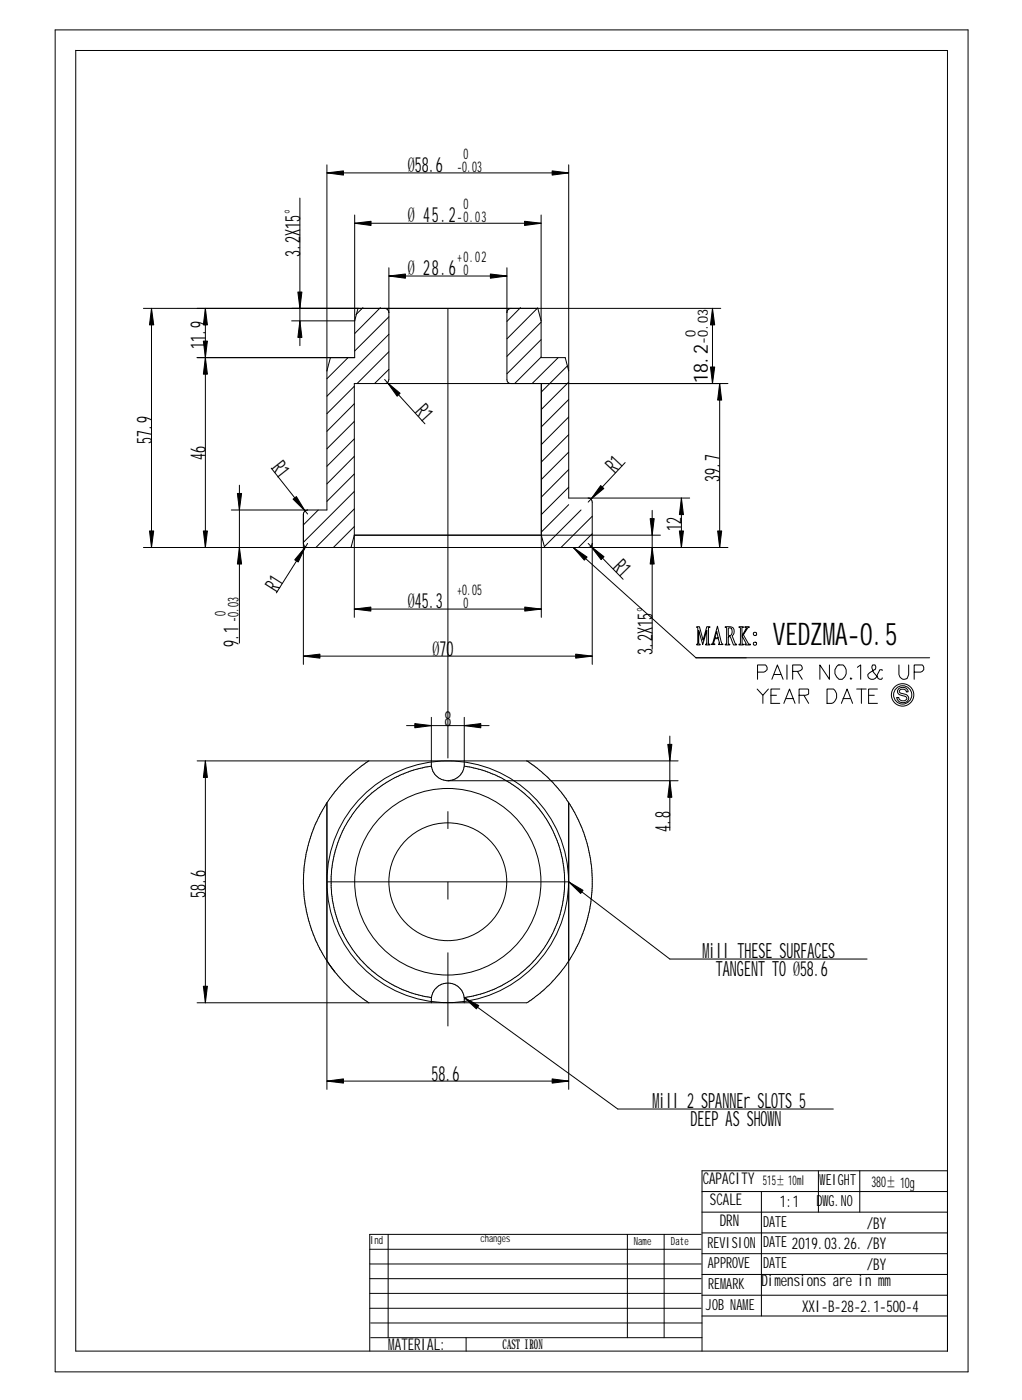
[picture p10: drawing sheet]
<svg xmlns="http://www.w3.org/2000/svg" width="235mm" height="322mm" viewBox="0 0 235 322" stroke-linecap="round" stroke-linejoin="round" font-family="sans-serif">
<g fill="none" stroke="#000" stroke-width=".23">
<path d="M12.7 6.9h210.2v309.1l-210.2-.1zM17.4 11.6v299.6h200.7v-299.6h-200.7M75.3 38v79.5h-22M75.3 39.8h55.6M130.9 38v76.7h27.9M69 45.6v34M81.7 49.5v32.9h-36.3M81.7 51.4h42.9M124.6 49.5v32.9h5.5l.8 3M33 71h132.9M34.9 71v55.1M47.3 71v55.1"/>
<path d="M82.4 71l-.7 2.9h-14.6M83.6 70.9l-1.6 1.6M87.6 70.9l-5.9 5.9M88.6 71a1.01 1.01 0 0 1 .9 1M89.5 63.6h27.2M89.5 61.7v25.7a.94 .94 0 0 1-.9 .9M89.5 77l-14.2 14.3M89.5 73l-7.8 7.8M116.7 61.7v25.7a.87 .87 0 0 0 .9 .9M117.6 71a.94 .94 0 0 0-.9 1M119.8 70.9l-3.1 3.1M123.8 70.9l-7.1 7.1"/>
<path d="M123.8 71l.8 2.9M124.6 78.2l-7.9 7.9M124.6 74.2l-7.9 7.9M164 71v17.3M76.1 82.4l-.8 3M80.1 82.4l-4.8 4.8M81.6 97.1l-6.3 6.3M81.6 93l-6.3 6.3M81.6 89l-6.3 6.3M88.6 87.4l9.2 10.2M89.5 85.1l-3.3 3.2M89.5 81l-7.3 7.3"/>
<path d="M124.6 82.2l-6.1 6.1M124.6 88.3v53.9M128.5 82.4l-6 5.9M130.6 84.3l-6 6M130.9 88l-6.3 6.3M130.9 92l-6.3 6.3M130.9 96l-6.3 6.4M165.7 88.3v37.8M167.6 88.3h-86v53.9M55.1 111.7v36.4M62.4 107.8l8.4 10.6M70.8 117.5a.94 .94 0 0 0-1 .9v34.6"/>
<path d="M73.3 117.5l-3.5 3.4M81.6 117.2l-8.9 8.9M81.6 113.2l-11.8 11.7M81.6 109.2l-6.3 6.3M81.6 105.1l-6.3 6.3M81.6 101.1l-6.3 6.3M130.9 100.1l-6.3 6.3M130.9 104.1l-6.3 6.3M130.9 108.1l-6.3 6.4M130.9 112.2l-6.3 6.3M130.9 116.2l-6.3 6.3M133.8 117.5l-8.5 8.4"/>
<path d="M135.4 114.7a.87 .87 0 0 1 1 .9v37.4M136.4 118.9l-7.2 7.2M143.9 106.5l-8.5 9.1M150.2 117.5v32M156.9 114.7v11.4M33 126.1h134.6M69.8 125.2a.94 .94 0 0 0 1 .9M70.8 125.2l-7.2 11.4M80.9 126l-.1 .1M81.6 121.3l-4.8 4.8M124.6 123.3l.8 2.8M132 126.1l28.2 25.4h53.8"/>
<path d="M135.4 125.2l8.1 8.2M136.4 125.2a.87 .87 0 0 1-1 .9M136.4 122.9l-3.2 3.2M152.1 123.3h-70.5l-.8 2.8M69.8 151.1h66.6M81.6 140.3h43M160.4 144.3h.6l.9 3.1 .8-3.1h.7v.2l-.3 .2v3.5l.3 .3h-1v-.1l.3-.1v-3.1l-.9 3.2-.9-3.2v2.9l.3 .4h-.8l.3-.4v-3.5zM165 145.4l.4 1.5h-.8zM165.2 144.2l.8 3.6 .5 .6h-1.1l.3-.2-.3-1.1h-.8l-.3 1 .3 .3h-.8l.4-.6zM167 144.3a2.25 2.25 0 0 1 1.8 .3 1.38 1.38 0 0 1-.2 1.9l.6 1.6 .4 .4h-.7l-.8-1.9-.4 .1v1.5l.3 .2v.1h-1l.3-.3v-3.5zM167.7 144.7l.1-.1a.78 .78 0 0 1 .8 .4 .78 .78 0 0 1-.1 .9l-.3 .4h-.5zM170.1 144.3h1.1v.2l-.4 .1 .1 1.8 .9-1.7-.3-.2v-.2h1v.2l-.4 .1-.9 1.6 1.1 2 .5 .2v.1h-1.3l.3-.3-.9-1.7v1.7l.3 .2v.1h-1.1l.4-.3v-3.5z"/>
<path d="M174.3 158.7l1.3 1.4 1.3-1.4M174.4 154.8h1.5a.96 .96 0 0 0 .5-1.5l-.2-.2h-1.8v3.3M177.7 156.4l1.3-3.3 1.3 3.3M178.3 155.3h1.4M179.5 158.7h-2v3.3h2M181.2 153.1v3.3M182.5 154.6h1.3l.7-.4a.71 .71 0 0 0-.2-1.1h-1.8v3.3M183.6 154.6l1.1 1.8M190.4 158.7h1.1a1.26 1.26 0 0 1 1.1 1.1 2.03 2.03 0 0 1-1.1 2.2h-1.1zM191 153.1v3.3l-2.2-3.3v3.3M192.6 153.5l.4-.4h1.1a2.03 2.03 0 0 1-.2 3.3 1.5 1.5 0 0 1-1.7-1.2v-1zM195.9 156.1l-.2 .2 .2 .1 .2-.1"/>
<path d="M197.2 158.7h2.2M197.4 153.7l.8-.6v3.3M198.3 158.7v3.3M202 158.7h-2v3.3h2M203.1 154.4v-.2h-.5l-.6 1.1a1.1 1.1 0 0 1-1.1 1.2 1.1 1.1 0 0 1-1.1-1.2l1.7-1.1 .1-.3-.1-.8h-.6a1.51 1.51 0 0 0 .2 1.7l1.1 1.5 .7 .1 .2-.3M207 153.1v2.2a1.12 1.12 0 0 0 1.1 1.2 1.12 1.12 0 0 0 1.1-1.2v-2.2M207 158.6a1.32 1.32 0 0 1 2.1 .7l-.4 .1a.83 .83 0 0 0-.8-.7 .83 .83 0 0 0-.8 .6l.2 .3a2.25 2.25 0 0 1 1.9 .9 1.32 1.32 0 0 1-1 1.4 1.32 1.32 0 0 1-1.5-.6l-.2-.6 .4-.1 .1 .3a1.08 1.08 0 0 0 1.7 .2 .55 .55 0 0 0 0-.5 .55 .55 0 0 0-.5-.3 1.26 1.26 0 0 1-1.5-1.3zM210.5 154.8h1.5a.96 .96 0 0 0 .5-1.5l-.2-.2h-1.8v3.3M45.4 175.2h110.7M47.3 175.2v55.8M84.9 175.2a33.7 33.7 0 0 0-7.8 7.1l-1.2 1.7a32.6 32.6 0 0 0-3.9 7.5 33.1 33.1 0 0 0 3.9 30.7M93.6 167.1h19"/>
<path d="M99.3 165.2v11.2a3.9 3.9 0 0 0 3.6 3.4h53.2M99.4 176.5a25.4 25.4 0 0 0-8.5 2.6 28.6 28.6 0 0 0-8.8 7.2l-1 1.3a26.8 26.8 0 0 0-3.5 7.2l-1.1 4.1-.3 2.9 .1 3.8 .7 3.8a29.2 29.2 0 0 0 3 7.4l1.1 1.8a24.3 24.3 0 0 0 4.2 4.7 26.6 26.6 0 0 0 14.1 6.5M106.9 176.5a26.9 26.9 0 0 1 17.2 9.8l1 1.3a28.5 28.5 0 0 1 4.4 10l.1 .9a26.3 26.3 0 0 1-.1 9.6 27.2 27.2 0 0 1-4.2 10.2l-1.2 1.6a27.2 27.2 0 0 1-17.2 9.9l35.3 25.6h49.7M106.9 165.2v11.2a3.9 3.9 0 0 1-3.6 3.4M121.3 175.2l2.4 1.7 2.2 2 3.2 3.4 2.6 3.8 2.2 4.5a32.8 32.8 0 0 1 2.4 11.1 29.2 29.2 0 0 1-.5 7.2 33.3 33.3 0 0 1-11.5 19.9l-3 2.2h-75.9M154.2 169.5v21.7M175.6 160.1v1.9M177.5 160.1h1.3M180.5 162l1.3-3.3 1.2 3.3M181 160.9h1.7M184 160.1h1.5l.5-.1 .2-.2v-.9l-.2-.2h-2v3.3M185.1 160.1l1.1 1.9"/>
<path d="M193.7 162l1.3-3.3 1.3 3.3M194.1 160.9h1.6M200 160.1h1.3M75.3 184.9v66M130.9 184.9v66M130.9 203.1l23.3 17.8h45.4M75.3 221.3l1.9 2.7 2.6 2.8 2.4 2.2 2.7 2M76.2 222.7l.5 .6M99.3 231a3.9 3.9 0 0 1 3.8-4.6 3.9 3.9 0 0 1 3.8 4.6M75.3 249h55.6M161.6 274.4h56.5M161.6 279.2h56.5"/>
<path d="M175.3 274.4v28.7M188.4 269.6v9.6M198 269.6v9.6M218.1 269.6h-56.5v41.6M85.1 297.9h76.3M85.1 294.5h76.3M85.1 291.1h76.3M85.1 287.7h76.3M89.4 284.3v23.8M144.4 284.3v23.8M152.9 284.3v23.8M161.4 284.3h-76.3v26.9"/>
<path d="M161.6 284h56.5M161.6 288.7h56.5M161.6 293.5h56.5M161.6 298.3h56.5M85.1 301.3h76.3M85.3 308.1h76.3M85.3 304.7h76.3M107.3 308.1v3.1M161.6 303.1h56.5"/>
<circle cx="173.8" cy="148.3" r=".38"/>
<circle cx="173.8" cy="146" r=".38"/>
<circle cx="207.8" cy="160" r="2.58"/>
<circle cx="207.8" cy="160" r="2.11"/>
<circle cx="103.1" cy="203.1" r="27.8"/>
<circle cx="103.1" cy="203.1" r="21.5"/>
<circle cx="103.1" cy="203.1" r="13.6"/>
</g>
<g fill="#000" stroke="#000" stroke-width=".23">
<path d="M75.3 39.8l3.8-.4v.9z" fill-rule="evenodd"/>
<path d="M81.7 51.4l3.7-.4v.9z" fill-rule="evenodd"/>
<path d="M120.8 51l3.8 .4-3.8 .5z" fill-rule="evenodd"/>
<path d="M127.1 39.4l3.8 .4-3.8 .5z" fill-rule="evenodd"/>
<path d="M34.9 71l.5 3.8h-1z" fill-rule="evenodd"/>
<path d="M47.3 71l.5 3.8h-1z" fill-rule="evenodd"/>
<path d="M46.8 78.6h1l-.5 3.8z" fill-rule="evenodd"/>
<path d="M68.6 67.3h.9l-.5 3.7z" fill-rule="evenodd"/>
<path d="M69 73.9l.5 3.8h-.9z" fill-rule="evenodd"/>
<path d="M89.5 63.6l3.8-.5v1z" fill-rule="evenodd"/>
<path d="M112.9 63.1l3.8 .5-3.8 .5z" fill-rule="evenodd"/>
<path d="M164 71l.5 3.8h-.9z" fill-rule="evenodd"/>
<path d="M47.3 82.4l.5 3.8h-1z" fill-rule="evenodd"/>
<path d="M89.2 88.1l2.9 2.5-.7 .7z" fill-rule="evenodd"/>
<path d="M163.6 84.5h.9l-.5 3.8z" fill-rule="evenodd"/>
<path d="M165.7 88.3l.5 3.8h-1z" fill-rule="evenodd"/>
<path d="M54.7 113.7h.9l-.5 3.8z" fill-rule="evenodd"/>
<path d="M67.5 115l.7-.6 2 3.3z" fill-rule="evenodd"/>
<path d="M138.3 111.8l.7 .7-2.9 2.5z" fill-rule="evenodd"/>
<path d="M149.7 119.5h.9l-.4 3.8z" fill-rule="evenodd"/>
<path d="M156.9 114.7l.5 3.8h-1z" fill-rule="evenodd"/>
<path d="M34.4 122.3h1l-.5 3.8z" fill-rule="evenodd"/>
<path d="M46.8 122.3h1l-.5 3.8z" fill-rule="evenodd"/>
<path d="M55.1 126.1l.5 3.8h-.9z" fill-rule="evenodd"/>
<path d="M70.3 126l-1.6 3.4-.8-.5z" fill-rule="evenodd"/>
<path d="M132 126.1l3.2 2.2-.7 .7z" fill-rule="evenodd"/>
<path d="M136.1 125.8l3 2.4-.7 .7z" fill-rule="evenodd"/>
<path d="M150.2 126.1l.4 3.8h-.9z" fill-rule="evenodd"/>
<path d="M156.4 122.3h1l-.5 3.8z" fill-rule="evenodd"/>
<path d="M165.2 122.3h1l-.5 3.8z" fill-rule="evenodd"/>
<path d="M69.8 151.1l3.9-.4v.9z" fill-rule="evenodd"/>
<path d="M81.6 140.3l3.8-.5v.9z" fill-rule="evenodd"/>
<path d="M120.8 139.8l3.8 .5-3.8 .4z" fill-rule="evenodd"/>
<path d="M132.5 150.7l3.9 .4-3.9 .5z" fill-rule="evenodd"/>
<path d="M47.3 175.2l.5 3.9h-1z" fill-rule="evenodd"/>
<path d="M95.5 166.7l3.8 .4-3.8 .5z" fill-rule="evenodd"/>
<path d="M106.9 167.1l3.8-.4v.9z" fill-rule="evenodd"/>
<path d="M153.8 171.4h.9l-.5 3.8z" fill-rule="evenodd"/>
<path d="M154.2 179.8l.5 3.8h-.9z" fill-rule="evenodd"/>
<path d="M130.9 203.1l3.3 1.9-.5 .8z" fill-rule="evenodd"/>
<path d="M46.8 227.1h1l-.5 3.9z" fill-rule="evenodd"/>
<path d="M106.9 229.8l3.3 1.8-.5 .8z" fill-rule="evenodd"/>
<path d="M75.3 249l3.8-.5v1z" fill-rule="evenodd"/>
<path d="M127.1 248.5l3.8 .5-3.8 .5z" fill-rule="evenodd"/>
</g>
<path d="M75.3 203.1h55.6" fill="none" stroke="#000" stroke-width=".23" stroke-dasharray="103.6 12.2 4.1 12.2" stroke-linecap="butt"/>
<path d="M103.1 71v165.4" fill="none" stroke="#000" stroke-width=".23" stroke-dasharray="103.6 12.2 4.1 12.2 4.1 12.2" stroke-linecap="butt"/>
<g font-size="7.2">
<text x="178" y="148.4">VEDZM-0.5</text>
<text x="192.3" y="148.4">A</text>
</g>
<text font-size="4.9" x="140.9" y="130.9" transform="rotate(46 140.9 130.9)">R1</text>
<g font-size="4.8">
<text x="93.9" y="39.5">Ø58.6</text>
<text x="93.9" y="51.2">Ø 45.2</text>
<text x="69.1" y="59.3" transform="rotate(-90 69.1 59.3)">3.2X15°</text>
<text x="93.9" y="63.4">Ø 28.6</text>
<text x="47.3" y="80.5" transform="rotate(-90 47.3 80.5)">11.9</text>
<text x="95.4" y="95" transform="rotate(48 95.4 95)">R1</text>
<text x="35" y="102.3" transform="rotate(-90 35 102.3)">57.9</text>
<text x="47.3" y="106" transform="rotate(-90 47.3 106)">46</text>
<text x="62.4" y="107.8" transform="rotate(52 62.4 107.8)">R1</text>
<text x="141.6" y="109.2" transform="rotate(-47 141.6 109.2)">R1</text>
<text x="165.7" y="111" transform="rotate(-90 165.7 111)">39.7</text>
<text x="156.9" y="122.2" transform="rotate(-90 156.9 122.2)">12</text>
<text x="63.7" y="136.6" transform="rotate(-58 63.7 136.6)">R1</text>
<text x="93.9" y="140">Ø45.3</text>
<text x="54.9" y="149.1" transform="rotate(-90 54.9 149.1)">9.1</text>
<text x="99.6" y="151.1">Ø70</text>
<text x="150.2" y="150.9" transform="rotate(-90 150.2 150.9)">3.2X15°</text>
<text x="102.3" y="167.1">8</text>
<text x="154.3" y="191.5" transform="rotate(-90 154.3 191.5)">4.8</text>
<text x="47.3" y="206.8" transform="rotate(-90 47.3 206.8)">58.6</text>
<text x="161.8" y="220.5">Mill THESE SURFACES</text>
<text x="164.8" y="224.7">TANGENT TOØ58.6</text>
<text x="99.4" y="248.9">58.6</text>
<text x="150.2" y="255.1">Mill 2 SPANNEr SLOTS 5</text>
<text x="159" y="259.3">DEEP AS SHOWN</text>
</g>
<text font-size="4.6" x="162.9" y="88.3" transform="rotate(-90 162.9 88.3)">18.2</text>
<g font-size="3.7">
<text x="161.8" y="272.7">CAPACITY</text>
<text x="163.4" y="277.5">SCALE</text>
<text x="179.5" y="278.1">1:1</text>
<text x="165.7" y="282.3">DRN</text>
<text x="199.6" y="283">/BY</text>
<text x="199.6" y="292.6">/BY</text>
<text x="175.3" y="296.1">Dimensions are in mm</text>
<text x="184.7" y="302.1">XXI-B-28-2.1-500-4</text>
<text x="89.4" y="310.9">MATERIAL:</text>
</g>
<g font-size="3.5">
<text x="188.7" y="272.9">W</text>
<text x="190.1" y="272.9">EIGHT</text>
<text x="188" y="277.7">DW.NO</text>
<text x="190.8" y="277.7">G</text>
<text x="162.9" y="287.3">REVISION</text>
<text x="175.7" y="287.3">DATE 2019.03.26. /BY</text>
<text x="175.7" y="282.5">DATE</text>
<text x="162.9" y="292.1">APPROVE</text>
<text x="175.7" y="292.1">DATE</text>
<text x="163" y="296.9">REMARK</text>
<text x="162.5" y="301.7">JOB NAME</text>
</g>
<g font-size="3.4">
<text x="105.3" y="39.6">-0.03</text>
<text x="106.7" y="36.6">0</text>
<text x="105.3" y="51.2">-0.03</text>
<text x="106.7" y="48.2">0</text>
<text x="105.3" y="60.4">+0.02</text>
<text x="106.7" y="63.4">0</text>
<text x="105.3" y="137">+0.05</text>
<text x="51.9" y="141.8" transform="rotate(-90 51.9 141.8)">0</text>
<text x="54.9" y="143.2" transform="rotate(-90 54.9 143.2)">-0.03</text>
<text x="106.7" y="140">0</text>
<text x="200.7" y="273.3">380± 10g</text>
</g>
<g font-size="3.3">
<text x="160.1" y="77.5" transform="rotate(-90 160.1 77.5)">0</text>
<text x="162.9" y="79.1" transform="rotate(-90 162.9 79.1)">-0.03</text>
</g>
<g font-size="3.1">
<text x="175.6" y="273">515± 10ml</text>
<text x="115.7" y="310.7">CAST IRON</text>
</g>
<g font-size="2.6">
<text x="85.2" y="286.5">Ind</text>
<text x="145.9" y="286.8">Name</text>
<text x="154.5" y="286.8">Date</text>
</g>
<text font-size="2.5" x="110.7" y="286.1">changes</text>
</svg>
